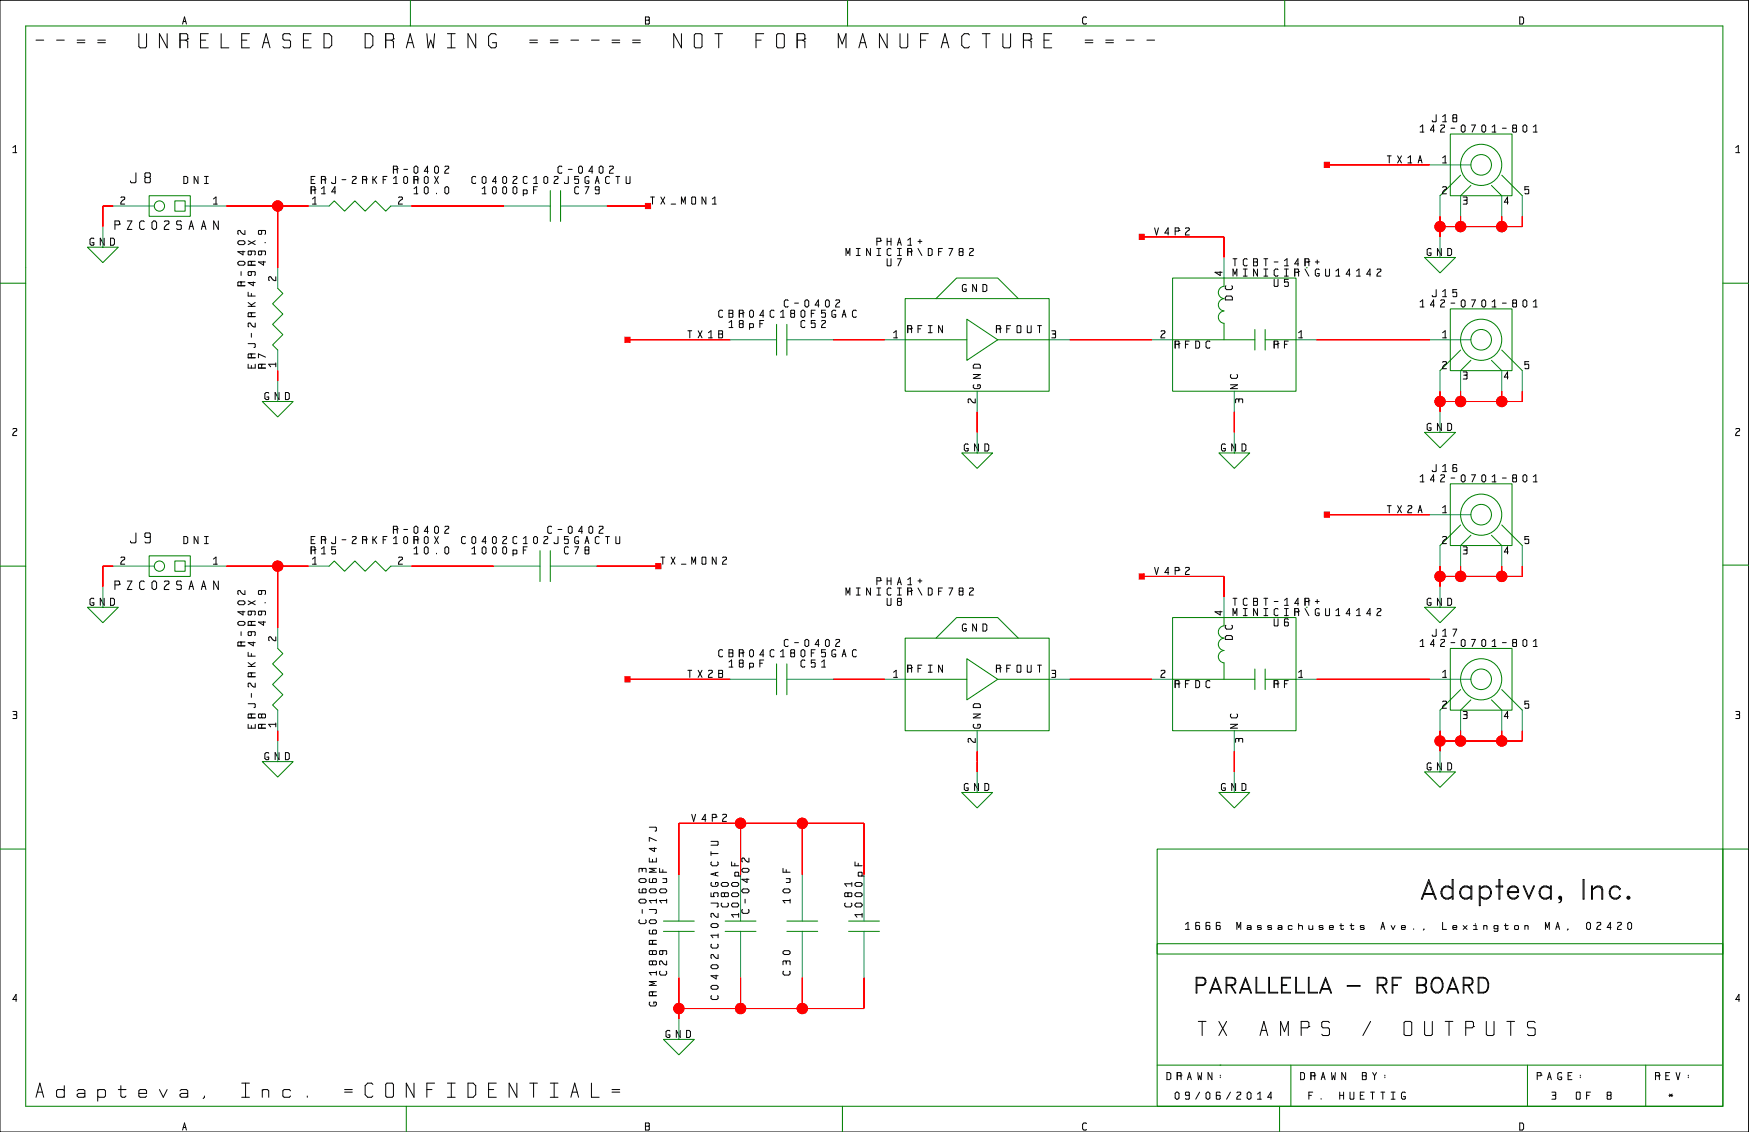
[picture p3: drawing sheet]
<svg xmlns="http://www.w3.org/2000/svg" width="432mm" height="279mm" viewBox="0 0 432 279" stroke-linecap="round" stroke-linejoin="round" font-family="sans-serif">
<path d="M0 .1h431.7v279.3h-431.7zM412.2 270l.6 .7M412.8 270l-.6 .7" fill="none" stroke="#000" stroke-width=".25"/>
<g fill="none" stroke="#008000" stroke-width=".25">
<path d="M6.3 6.4h419.1v266.7h-419.1zM101.3 .1v6.3M209.2 .1v6.3M317.2 .1v6.3M358.1 33.1h15.2v15.2h-15.2zM36.8 48.3h10.2v5.1h-10.2zM43.2 49.6h2.5v2.5h-2.5zM81.3 50.9l1.2-1.3 2.6 2.5 2.5-2.5 2.5 2.5 2.6-2.5 2.5 2.5 1.3-1.2M135.9 47v7.7M138.4 47v7.7M360.6 43.2l-5.1 5.1M363.1 45.8l-2.5 2.5"/>
<path d="M368.2 45.8l2.6 2.5M370.8 43.2l5 5.1M0 69.9h6.3M21.6 61h7.6l-3.8 3.8zM68.6 71.2l1.2 1.2-2.5 2.6 2.5 2.5-2.5 2.6 2.5 2.5-2.5 2.5 1.3 1.3M223.5 73.7h35.5v22.9h-35.5zM231.1 73.7l5.1-5.1h10.1l5.1 5.1M289.5 68.6h30.5v28h-30.5zM302.2 68.6v2.1a1.53 1.53 0 0 0-1.4 1.5 1.53 1.53 0 0 0 1.4 1.5 1.53 1.53 0 0 0-1.4 1.5 1.53 1.53 0 0 0 1.4 1.6 1.53 1.53 0 0 0-1.4 1.5 1.53 1.53 0 0 0 1.4 1.5v4.1M351.7 63.5h7.6l-3.8 3.9zM358.1 76.2h15.2v15.3h-15.2zM425.4 69.9h6.3"/>
<path d="M64.8 99.1h7.6l-3.8 3.8zM191.7 80.1v7.6M194.3 80.1v7.6M223.5 83.9h15.2M246.3 83.9l-7.6 5v-10.1l7.6 5.1h12.7M289.5 83.9h20.3M309.8 81.3v5.1M312.3 83.9h7.7M312.3 81.3v5.1M360.6 86.4l-5.1 5.1M363.1 88.9l-2.5 2.6M368.2 88.9l2.6 2.6"/>
<path d="M370.8 86.4l5 5.1M237.4 111.8h7.7l-3.9 3.8zM300.9 111.8h7.6l-3.8 3.8zM351.7 106.7h7.6l-3.8 3.8zM358.1 119.4h15.2v15.3h-15.2zM0 139.7h6.3M36.8 137.2h10.2v5.1h-10.2zM43.2 138.5h2.5v2.5h-2.5zM81.3 139.7l1.2-1.2 2.6 2.5 2.5-2.5 2.5 2.5 2.6-2.5 2.5 2.5 1.3-1.3M133.3 135.9v7.6M135.9 135.9v7.6M360.6 129.6l-5.1 5.1"/>
<path d="M363.1 132.1l-2.5 2.6M368.2 132.1l2.6 2.6M370.8 129.6l5 5.1M425.4 139.5h6.3M21.6 149.9h7.6l-3.8 3.8zM223.5 157.5h35.5v22.9h-35.5zM231.1 157.5l5.1-5.1h10.1l5.1 5.1M289.5 152.4h30.5v28h-30.5zM302.2 152.4v2.1a1.53 1.53 0 0 0-1.4 1.5 1.53 1.53 0 0 0 1.4 1.5 1.53 1.53 0 0 0-1.4 1.5 1.53 1.53 0 0 0 1.4 1.6 1.53 1.53 0 0 0-1.4 1.5 1.53 1.53 0 0 0 1.4 1.5v4.1M351.7 149.9h7.6l-3.8 3.8zM68.6 160l1.2 1.3-2.5 2.6 2.5 2.5-2.5 2.5 2.5 2.6-2.5 2.5 1.3 1.3M191.7 163.9v7.6"/>
<path d="M194.3 163.9v7.6M223.5 167.7h15.2M246.3 167.7l-7.6 5v-10.1l7.6 5.1h12.7M289.5 167.7h20.3M309.8 165.1v5.1M312.3 165.1v5.1M312.3 167.7h7.7M358.1 160h15.2v15.3h-15.2zM360.6 170.2l-5.1 5.1M363.1 172.7l-2.5 2.6M368.2 172.7l2.6 2.6M370.8 170.2l5 5.1"/>
<path d="M64.8 188h7.6l-3.8 3.8zM237.4 195.6h7.7l-3.9 3.8zM300.9 195.6h7.6l-3.8 3.8zM351.7 190.5h7.6l-3.8 3.8zM0 209.6h6.3M285.7 209.6h139.7v63.5h-139.7zM425.4 209.6h6.3M163.8 229.9h7.6M163.8 227.3h7.6M179 229.9h7.6M179 227.3h7.6M194.3 229.9h7.6"/>
<path d="M194.3 227.3h7.6M209.5 229.9h7.6M209.5 227.3h7.6M285.7 232.9h139.7v2.6h-139.7zM163.8 256.5h7.6l-3.8 3.9zM100.3 273.1v6.3M208 273.1v6.3M285.7 262.9h139.4M315.9 273.1v6.3M318.7 262.9v10.2M377.1 262.9v10.2M406.3 262.9v10.2"/>
<circle cx="39.4" cy="50.9" r="1.27"/>
<circle cx="365.7" cy="40.7" r="5.1"/>
<circle cx="365.7" cy="40.7" r="2.54"/>
<circle cx="365.7" cy="83.9" r="2.54"/>
<circle cx="365.7" cy="83.9" r="5.1"/>
<circle cx="39.4" cy="139.7" r="1.27"/>
<circle cx="365.7" cy="127" r="2.54"/>
<circle cx="365.7" cy="127" r="5.1"/>
<circle cx="365.7" cy="167.7" r="2.54"/>
<circle cx="365.7" cy="167.7" r="5.1"/>
</g>
<g fill="none" stroke="#008080" stroke-width=".25">
<path d="M25.4 55.9v5.1M27.9 50.9h10.2M45.7 50.9h10.2M76.2 50.9h5.1M96.5 50.9h5.1M124.4 50.9h11.5M138.4 50.9h11.4M353 40.7h10.1M355.5 48.3v5.1M355.5 58.5v5M360.6 48.3v5.1M370.8 48.3v5.1"/>
<path d="M375.8 48.3v5.1M68.6 66.1v5.1M302.2 63.5v5.1M68.6 86.4v5.1M68.6 94v5.1M180.3 83.9h11.4M194.3 83.9h11.4M218.4 83.9h5.1M241.2 96.6v5M259 83.9h5.1M284.4 83.9h5.1M304.7 96.6v5"/>
<path d="M320 83.9h5M353 83.9h10.1M355.5 91.5v5.1M360.6 91.5v5.1M370.8 91.5v5.1M375.8 91.5v5.1M241.2 106.7v5.1M304.7 106.7v5.1M355.5 101.6v5.1M27.9 139.7h10.2M45.7 139.7h10.2M76.2 139.7h5.1"/>
<path d="M96.5 139.7h5.1M121.9 139.7h11.4M135.9 139.7h11.4M353 127h10.1M355.5 134.7v5M360.6 134.7v5M370.8 134.7v5M375.8 134.7v5M25.4 144.8v5.1M68.6 155v5M302.2 147.3v5.1M355.5 144.8v5.1"/>
<path d="M68.6 175.3v5.1M180.3 167.7h11.4M194.3 167.7h11.4M218.4 167.7h5.1M259 167.7h5.1M284.4 167.7h5.1M320 167.7h5M353 167.7h10.1M355.5 175.3v5.1M360.6 175.3v5.1M370.8 175.3v5.1M375.8 175.3v5.1"/>
<path d="M68.6 182.9v5.1M241.2 180.4v5M241.2 190.5v5.1M304.7 180.4v5M304.7 190.5v5.1M355.5 185.4v5.1M167.6 215.9v11.4M182.8 215.9v11.4M198.1 215.9v11.4M213.3 215.9v11.4M167.6 229.9v11.4M182.8 229.9v11.4"/>
<path d="M198.1 229.9v11.4M213.3 229.9v11.4M167.6 251.5v5"/>
</g>
<g fill="#f00" stroke="#f00" stroke-width=".25">
<path d="M355.5 53.4v2.5z" fill-rule="evenodd"/>
<path d="M360.6 53.4v2.5z" fill-rule="evenodd"/>
<path d="M375.8 53.4v2.5z" fill-rule="evenodd"/>
<path d="M370.8 55.9h5z" fill-rule="evenodd"/>
<path d="M370.8 53.4v2.5z" fill-rule="evenodd"/>
<path d="M360.6 55.9h10.2z" fill-rule="evenodd"/>
<path d="M355.5 55.9h5.1z" fill-rule="evenodd"/>
<path d="M355.5 55.9v2.6z" fill-rule="evenodd"/>
<path d="M355.5 99.1v2.5z" fill-rule="evenodd"/>
<path d="M375.8 96.6v2.5z" fill-rule="evenodd"/>
<path d="M370.8 99.1h5z" fill-rule="evenodd"/>
<path d="M370.8 96.6v2.5z" fill-rule="evenodd"/>
<path d="M360.6 99.1h10.2z" fill-rule="evenodd"/>
<path d="M360.6 96.6v2.5z" fill-rule="evenodd"/>
<path d="M355.5 99.1h5.1z" fill-rule="evenodd"/>
<path d="M355.5 96.6v2.5z" fill-rule="evenodd"/>
<path d="M355.5 139.7v2.6z" fill-rule="evenodd"/>
<path d="M355.5 142.3v2.5z" fill-rule="evenodd"/>
<path d="M355.5 142.3h5.1z" fill-rule="evenodd"/>
<path d="M375.8 139.7v2.6z" fill-rule="evenodd"/>
<path d="M370.8 142.3h5z" fill-rule="evenodd"/>
<path d="M370.8 139.7v2.6z" fill-rule="evenodd"/>
<path d="M360.6 142.3h10.2z" fill-rule="evenodd"/>
<path d="M360.6 139.7v2.6z" fill-rule="evenodd"/>
<path d="M355.5 182.9v2.5z" fill-rule="evenodd"/>
<path d="M375.8 180.4v2.5z" fill-rule="evenodd"/>
<path d="M370.8 182.9h5z" fill-rule="evenodd"/>
<path d="M370.8 180.4v2.5z" fill-rule="evenodd"/>
<path d="M360.6 182.9h10.2z" fill-rule="evenodd"/>
<path d="M360.6 180.4v2.5z" fill-rule="evenodd"/>
<path d="M355.5 182.9h5.1z" fill-rule="evenodd"/>
<path d="M355.5 180.4v2.5z" fill-rule="evenodd"/>
<path d="M327.6 40.7h25.4z" fill-rule="evenodd"/>
<path d="M327 40.1h1.2v1.2h-1.2z" fill-rule="evenodd"/>
<path d="M154.9 83.9h25.4z" fill-rule="evenodd"/>
<path d="M154.3 83.2h1.2v1.3h-1.2z" fill-rule="evenodd"/>
<path d="M327.6 127h25.4z" fill-rule="evenodd"/>
<path d="M327 126.4h1.2v1.3h-1.2z" fill-rule="evenodd"/>
<path d="M154.9 167.7h25.4z" fill-rule="evenodd"/>
<path d="M154.3 167h1.2v1.3h-1.2z" fill-rule="evenodd"/>
<path d="M205.7 83.9h12.7z" fill-rule="evenodd"/>
<path d="M205.7 167.7h12.7z" fill-rule="evenodd"/>
<path d="M264.1 167.7h20.3z" fill-rule="evenodd"/>
<path d="M264.1 83.9h20.3z" fill-rule="evenodd"/>
<path d="M325 167.7h28z" fill-rule="evenodd"/>
<path d="M325 83.9h28z" fill-rule="evenodd"/>
<path d="M304.7 101.6v5.1z" fill-rule="evenodd"/>
<path d="M241.2 185.4v2.6z" fill-rule="evenodd"/>
<path d="M241.2 188v2.5z" fill-rule="evenodd"/>
<path d="M304.7 185.4v5.1z" fill-rule="evenodd"/>
<path d="M302.2 142.3v5z" fill-rule="evenodd"/>
<path d="M281.9 142.3h20.3z" fill-rule="evenodd"/>
<path d="M281.2 141.6h1.3v1.3h-1.3z" fill-rule="evenodd"/>
<path d="M302.2 58.5v5z" fill-rule="evenodd"/>
<path d="M281.9 58.5h20.3z" fill-rule="evenodd"/>
<path d="M281.2 57.8h1.3v1.3h-1.3z" fill-rule="evenodd"/>
<path d="M25.4 139.7v5.1z" fill-rule="evenodd"/>
<path d="M25.4 139.7h2.5z" fill-rule="evenodd"/>
<path d="M25.4 50.9v5z" fill-rule="evenodd"/>
<path d="M25.4 50.9h2.5z" fill-rule="evenodd"/>
<path d="M149.8 50.9h10.2z" fill-rule="evenodd"/>
<path d="M159.3 50.2h1.3v1.3h-1.3z" fill-rule="evenodd"/>
<path d="M147.3 139.7h15.2z" fill-rule="evenodd"/>
<path d="M161.9 139.1h1.3v1.3h-1.3z" fill-rule="evenodd"/>
<path d="M68.6 139.7v15.3z" fill-rule="evenodd"/>
<path d="M55.9 139.7h12.7z" fill-rule="evenodd"/>
<path d="M68.6 139.7h7.6z" fill-rule="evenodd"/>
<path d="M101.6 139.7h20.3z" fill-rule="evenodd"/>
<path d="M55.9 50.9h12.7z" fill-rule="evenodd"/>
<path d="M68.6 50.9h7.6z" fill-rule="evenodd"/>
<path d="M68.6 50.9v15.2z" fill-rule="evenodd"/>
<path d="M101.6 50.9h22.8z" fill-rule="evenodd"/>
<path d="M68.6 91.5v2.5z" fill-rule="evenodd"/>
<path d="M68.6 180.4v2.5z" fill-rule="evenodd"/>
<path d="M167.6 241.3v7.6z" fill-rule="evenodd"/>
<path d="M182.8 241.3v7.6z" fill-rule="evenodd"/>
<path d="M213.3 241.3v7.6z" fill-rule="evenodd"/>
<path d="M198.1 248.9h15.2z" fill-rule="evenodd"/>
<path d="M198.1 241.3v7.6z" fill-rule="evenodd"/>
<path d="M182.8 248.9h15.3z" fill-rule="evenodd"/>
<path d="M167.6 248.9v2.6z" fill-rule="evenodd"/>
<path d="M167.6 248.9h15.2z" fill-rule="evenodd"/>
<path d="M167.6 203.2v12.7z" fill-rule="evenodd"/>
<path d="M167.6 203.2h15.2z" fill-rule="evenodd"/>
<path d="M182.8 203.2v12.7z" fill-rule="evenodd"/>
<path d="M213.3 203.2v12.7z" fill-rule="evenodd"/>
<path d="M198.1 203.2h15.2z" fill-rule="evenodd"/>
<path d="M198.1 203.2v12.7z" fill-rule="evenodd"/>
<path d="M182.8 203.2h15.3z" fill-rule="evenodd"/>
<path d="M241.2 101.6v2.6z" fill-rule="evenodd"/>
<path d="M241.2 104.2v2.5z" fill-rule="evenodd"/>
<circle cx="370.8" cy="55.9" r="1.27"/>
<circle cx="360.6" cy="55.9" r="1.27"/>
<circle cx="355.5" cy="55.9" r="1.27"/>
<circle cx="370.8" cy="99.1" r="1.27"/>
<circle cx="360.6" cy="99.1" r="1.27"/>
<circle cx="355.5" cy="99.1" r="1.27"/>
<circle cx="355.5" cy="142.3" r="1.27"/>
<circle cx="370.8" cy="142.3" r="1.27"/>
<circle cx="360.6" cy="142.3" r="1.27"/>
<circle cx="370.8" cy="182.9" r="1.27"/>
<circle cx="360.6" cy="182.9" r="1.27"/>
<circle cx="355.5" cy="182.9" r="1.27"/>
<circle cx="68.6" cy="139.7" r="1.27"/>
<circle cx="68.6" cy="50.9" r="1.27"/>
<circle cx="198.1" cy="248.9" r="1.27"/>
<circle cx="167.6" cy="248.9" r="1.27"/>
<circle cx="182.8" cy="248.9" r="1.27"/>
<circle cx="182.8" cy="203.2" r="1.27"/>
<circle cx="198.1" cy="203.2" r="1.27"/>
</g>
<g fill="none" stroke="#f00" stroke-width=".25">
<path d="M27.9 50.9h-2.5v5M55.9 50.9h20.3M68.6 50.9v15.2M101.6 50.9h22.8M149.8 50.9h10.2M281.9 58.5h20.3v5M327.6 40.7h25.4M355.5 53.4v5.1M360.6 53.4v2.5M370.8 53.4v2.5M375.8 53.4v2.5h-20.3M68.6 91.5v2.5"/>
<path d="M154.9 83.9h25.4M205.7 83.9h12.7M264.1 83.9h20.3M325 83.9h28M355.5 96.6v5M360.6 96.6v2.5M370.8 96.6v2.5M375.8 96.6v2.5h-20.3M241.2 101.6v5.1M304.7 101.6v5.1M27.9 139.7h-2.5v5.1M55.9 139.7h20.3"/>
<path d="M68.6 139.7v15.3M101.6 139.7h20.3M147.3 139.7h15.2M327.6 127h25.4M355.5 139.7v5.1M360.6 139.7v2.6M370.8 139.7v2.6M375.8 139.7v2.6h-20.3M281.9 142.3h20.3v5M154.9 167.7h25.4M205.7 167.7h12.7M264.1 167.7h20.3"/>
<path d="M325 167.7h28M68.6 180.4v2.5M241.2 185.4v5.1M304.7 185.4v5.1M355.5 180.4v5M360.6 180.4v2.5M370.8 180.4v2.5M375.8 180.4v2.5h-20.3M167.6 215.9v-12.7h45.7v12.7M182.8 203.2v12.7M198.1 203.2v12.7M167.6 241.3v10.2"/>
<path d="M182.8 241.3v7.6M198.1 241.3v7.6M213.3 241.3v7.6h-45.7"/>
<circle cx="68.6" cy="50.9" r="1.27"/>
<circle cx="355.5" cy="55.9" r="1.27"/>
<circle cx="360.6" cy="55.9" r="1.27"/>
<circle cx="370.8" cy="55.9" r="1.27"/>
<circle cx="355.5" cy="99.1" r="1.27"/>
<circle cx="360.6" cy="99.1" r="1.27"/>
<circle cx="370.8" cy="99.1" r="1.27"/>
<circle cx="68.6" cy="139.7" r="1.27"/>
<circle cx="355.5" cy="142.3" r="1.27"/>
<circle cx="360.6" cy="142.3" r="1.27"/>
<circle cx="370.8" cy="142.3" r="1.27"/>
<circle cx="355.5" cy="182.9" r="1.27"/>
<circle cx="360.6" cy="182.9" r="1.27"/>
<circle cx="370.8" cy="182.9" r="1.27"/>
<circle cx="182.8" cy="203.2" r="1.27"/>
<circle cx="198.1" cy="203.2" r="1.27"/>
<circle cx="167.6" cy="248.9" r="1.27"/>
<circle cx="182.8" cy="248.9" r="1.27"/>
<circle cx="198.1" cy="248.9" r="1.27"/>
</g>
<g font-size="7.4">
<text x="350.4" y="220.7">Ad</text>
<text x="359.7" y="220.7">a</text>
<text x="364.3" y="220.7">pt</text>
<text x="371.4" y="220.7">eva</text>
<text x="383.9" y="220.7">, I</text>
<text x="392" y="220.7">n</text>
<text x="396.6" y="220.7">c.</text>
</g>
<text font-size="6" x="294.6" y="244">PARALLELLA - RF BOARD</text>
<g font-size="4.9">
<text x="7.6" y="10.8">--==</text>
<text x="33" y="10.8">UNRELEASED</text>
<text x="88.9" y="10.8">DRAWING</text>
<text x="129.5" y="10.8">==--==</text>
<text x="165.1" y="10.8">NOT</text>
<text x="185.4" y="10.8">FOR</text>
<text x="205.7" y="10.8">MANUFACTURE</text>
<text x="266.6" y="10.8">==--</text>
<text x="294.6" y="254.6">TX</text>
<text x="309.8" y="254.6">AMPS</text>
<text x="335.2" y="254.6">/</text>
<text x="345.4" y="254.6">OUTPUTS</text>
<text x="7.6" y="269.8">Adapteva,</text>
<text x="58.4" y="269.8">Inc.</text>
<text x="83.8" y="269.8">=CONFIDENTIAL=</text>
</g>
<g font-size="3.5">
<text x="32" y="44.3">J8</text>
<text x="32" y="133.2">J9</text>
</g>
<g font-size="2.8">
<text x="28.2" y="56">PZC02SAAN</text>
<text x="28.2" y="144.9">PZC02SAAN</text>
</g>
<g font-size="2.5">
<text x="44.4" y="5.3">A</text>
<text x="158.7" y="5.3">B</text>
<text x="266.6" y="5.3">C</text>
<text x="374.6" y="5.3">D</text>
<text x="353" y="29.5">J18</text>
<text x="350.4" y="32">142-0701-801</text>
<text x="2.5" y="37.1">1</text>
<text x="342.8" y="39.6">TX1A</text>
<text x="355.5" y="39.6">1</text>
<text x="427.9" y="37.1">1</text>
<text x="45.7" y="44.7">DNI</text>
<text x="76.2" y="47.2">R14</text>
<text x="76.2" y="44.7">ERJ-2RKF10R0X</text>
<text x="96.5" y="42.2">R-0402</text>
<text x="101.6" y="47.2">10.0</text>
<text x="116.8" y="44.7">C0402C102J5GACTU</text>
<text x="119.4" y="47.2">1000pF</text>
<text x="137.1" y="42.2">C-0402</text>
<text x="142.2" y="47.2">C79</text>
<text x="355.5" y="47.2">2</text>
<text x="375.8" y="47.2">5</text>
<text x="29.2" y="49.8">2</text>
<text x="52.1" y="49.8">1</text>
<text x="77.5" y="49.8">1</text>
<text x="97.8" y="49.8">2</text>
<text x="160" y="49.8">TX_MON1</text>
<text x="360.6" y="49.8">3</text>
<text x="370.8" y="49.8">4</text>
<text x="21.6" y="59.9">GND</text>
<text x="215.9" y="59.9">PHA1+</text>
<text x="284.4" y="57.4">V4P2</text>
<text x="208.2" y="62.5">MINICIR\DF782</text>
<text x="218.4" y="65">U7</text>
<text x="304.7" y="65">TCBT-14R+</text>
<text x="351.7" y="62.5">GND</text>
<text x="60" y="71.2" transform="rotate(-90 60 71.2)">R-0402</text>
<text x="65.1" y="66.1" transform="rotate(-90 65.1 66.1)">49.9</text>
<text x="67.7" y="69.9" transform="rotate(-90 67.7 69.9)">2</text>
<text x="237.4" y="71.4">GND</text>
<text x="301.3" y="68.6" transform="rotate(-90 301.3 68.6)">4</text>
<text x="304.7" y="67.6">MINICIR\GU14142</text>
<text x="314.9" y="70.1">U5</text>
<text x="177.8" y="77.7">CBR04C180F5GAC</text>
<text x="193" y="75.2">C-0402</text>
<text x="303.8" y="73.7" transform="rotate(-90 303.8 73.7)">DC</text>
<text x="350.4" y="75.2">142-0701-801</text>
<text x="353" y="72.6">J15</text>
<text x="170.1" y="82.8">TX1B</text>
<text x="180.3" y="80.2">18pF</text>
<text x="198.1" y="80.2">C52</text>
<text x="220.9" y="82.8">1</text>
<text x="223.5" y="81.5">RFIN</text>
<text x="246.3" y="81.5">RFOUT</text>
<text x="259" y="82.8">3</text>
<text x="287" y="82.8">2</text>
<text x="320" y="82.8">1</text>
<text x="355.5" y="82.8">1</text>
<text x="289.5" y="85.3">RFDC</text>
<text x="314.9" y="85.3">RF</text>
<text x="62.6" y="91.5" transform="rotate(-90 62.6 91.5)">ERJ-2RKF49R9X</text>
<text x="65.1" y="91.5" transform="rotate(-90 65.1 91.5)">R7</text>
<text x="67.7" y="90.2" transform="rotate(-90 67.7 90.2)">1</text>
<text x="355.5" y="90.4">2</text>
<text x="360.6" y="92.9">3</text>
<text x="370.8" y="92.9">4</text>
<text x="375.8" y="90.4">5</text>
<text x="64.8" y="98">GND</text>
<text x="240.3" y="99.1" transform="rotate(-90 240.3 99.1)">2</text>
<text x="241.6" y="96.6" transform="rotate(-90 241.6 96.6)">GND</text>
<text x="305.1" y="96.6" transform="rotate(-90 305.1 96.6)">NC</text>
<text x="306.4" y="99.1" transform="rotate(-90 306.4 99.1)">3</text>
<text x="2.5" y="106.9">2</text>
<text x="351.7" y="105.6">GND</text>
<text x="427.9" y="106.9">2</text>
<text x="237.4" y="110.7">GND</text>
<text x="300.9" y="110.7">GND</text>
<text x="350.4" y="118.3">142-0701-801</text>
<text x="353" y="115.8">J16</text>
<text x="342.8" y="126">TX2A</text>
<text x="355.5" y="126">1</text>
<text x="96.5" y="131">R-0402</text>
<text x="134.6" y="131">C-0402</text>
<text x="45.7" y="133.6">DNI</text>
<text x="76.2" y="136.1">R15</text>
<text x="76.2" y="133.6">ERJ-2RKF10R0X</text>
<text x="101.6" y="136.1">10.0</text>
<text x="114.3" y="133.6">C0402C102J5GACTU</text>
<text x="116.8" y="136.1">1000pF</text>
<text x="139.7" y="136.1">C78</text>
<text x="355.5" y="133.6">2</text>
<text x="360.6" y="136.1">3</text>
<text x="370.8" y="136.1">4</text>
<text x="375.8" y="133.6">5</text>
<text x="29.2" y="138.7">2</text>
<text x="52.1" y="138.7">1</text>
<text x="77.5" y="138.7">1</text>
<text x="97.8" y="138.7">2</text>
<text x="162.5" y="138.7">TX_MON2</text>
<text x="215.9" y="143.7">PHA1+</text>
<text x="284.4" y="141.2">V4P2</text>
<text x="21.6" y="148.8">GND</text>
<text x="208.2" y="146.3">MINICIR\DF782</text>
<text x="218.4" y="148.8">U8</text>
<text x="304.7" y="148.8">TCBT-14R+</text>
<text x="351.7" y="148.8">GND</text>
<text x="65.1" y="155" transform="rotate(-90 65.1 155)">49.9</text>
<text x="237.4" y="155.2">GND</text>
<text x="301.3" y="152.4" transform="rotate(-90 301.3 152.4)">4</text>
<text x="304.7" y="151.4">MINICIR\GU14142</text>
<text x="314.9" y="153.9">U6</text>
<text x="60" y="160" transform="rotate(-90 60 160)">R-0402</text>
<text x="67.7" y="158.8" transform="rotate(-90 67.7 158.8)">2</text>
<text x="177.8" y="161.5">CBR04C180F5GAC</text>
<text x="193" y="159">C-0402</text>
<text x="303.8" y="157.5" transform="rotate(-90 303.8 157.5)">DC</text>
<text x="350.4" y="159">142-0701-801</text>
<text x="353" y="156.4">J17</text>
<text x="170.1" y="166.6">TX2B</text>
<text x="180.3" y="164">18pF</text>
<text x="198.1" y="164">C51</text>
<text x="220.9" y="166.6">1</text>
<text x="223.5" y="165.3">RFIN</text>
<text x="246.3" y="165.3">RFOUT</text>
<text x="259" y="166.6">3</text>
<text x="287" y="166.6">2</text>
<text x="320" y="166.6">1</text>
<text x="355.5" y="166.6">1</text>
<text x="289.5" y="169.1">RFDC</text>
<text x="314.9" y="169.1">RF</text>
<text x="2.5" y="176.7">3</text>
<text x="67.7" y="179.1" transform="rotate(-90 67.7 179.1)">1</text>
<text x="355.5" y="174.2">2</text>
<text x="360.6" y="176.7">3</text>
<text x="370.8" y="176.7">4</text>
<text x="375.8" y="174.2">5</text>
<text x="427.9" y="176.7">3</text>
<text x="62.6" y="180.4" transform="rotate(-90 62.6 180.4)">ERJ-2RKF49R9X</text>
<text x="65.1" y="180.4" transform="rotate(-90 65.1 180.4)">R8</text>
<text x="240.3" y="182.9" transform="rotate(-90 240.3 182.9)">2</text>
<text x="241.6" y="180.4" transform="rotate(-90 241.6 180.4)">GND</text>
<text x="305.1" y="180.4" transform="rotate(-90 305.1 180.4)">NC</text>
<text x="306.4" y="182.9" transform="rotate(-90 306.4 182.9)">3</text>
<text x="64.8" y="186.9">GND</text>
<text x="351.7" y="189.4">GND</text>
<text x="237.4" y="194.5">GND</text>
<text x="300.9" y="194.5">GND</text>
<text x="170.1" y="202.1">V4P2</text>
<text x="164.2" y="223.5" transform="rotate(-90 164.2 223.5)">10uF</text>
<text x="179.4" y="223.5" transform="rotate(-90 179.4 223.5)">C80</text>
<text x="181.9" y="226.1" transform="rotate(-90 181.9 226.1)">1000pF</text>
<text x="184.5" y="226.1" transform="rotate(-90 184.5 226.1)">C-0402</text>
<text x="194.6" y="223.5" transform="rotate(-90 194.6 223.5)">10uF</text>
<text x="209.9" y="223.5" transform="rotate(-90 209.9 223.5)">C81</text>
<text x="212.4" y="226.1" transform="rotate(-90 212.4 226.1)">1000pF</text>
<text x="159.1" y="228.6" transform="rotate(-90 159.1 228.6)">C-0603</text>
<text x="292" y="228.8">1666</text>
<text x="304.7" y="228.8">Massachusetts</text>
<text x="340.3" y="228.8">Ave.,</text>
<text x="355.5" y="228.8">Lexington</text>
<text x="380.9" y="228.8">MA,</text>
<text x="391.1" y="228.8">02420</text>
<text x="164.2" y="241.3" transform="rotate(-90 164.2 241.3)">C29</text>
<text x="194.6" y="241.3" transform="rotate(-90 194.6 241.3)">C30</text>
<text x="2.5" y="246.6">4</text>
<text x="161.6" y="248.9" transform="rotate(-90 161.6 248.9)">GRM188R60J106ME47J</text>
<text x="176.9" y="246.4" transform="rotate(-90 176.9 246.4)">C0402C102J5GACTU</text>
<text x="427.9" y="246.6">4</text>
<text x="163.8" y="255.5">GND</text>
<text x="287.5" y="265.9">DRAWN:</text>
<text x="320.5" y="265.9">DRAWN</text>
<text x="335.7" y="265.9">BY:</text>
<text x="378.9" y="265.9">PAGE:</text>
<text x="408.1" y="265.9">REV:</text>
<text x="289.5" y="270.7">09/06/2014</text>
<text x="322.5" y="270.7">F.</text>
<text x="330.1" y="270.7">HUETTIG</text>
<text x="383.5" y="270.7">3</text>
<text x="388.5" y="270.7">OF</text>
<text x="396.1" y="270.7">8</text>
<text x="411.4" y="270.7">*</text>
<text x="44.4" y="278.3">A</text>
<text x="158.7" y="278.3">B</text>
<text x="266.6" y="278.3">C</text>
<text x="374.6" y="278.3">D</text>
</g>
</svg>
